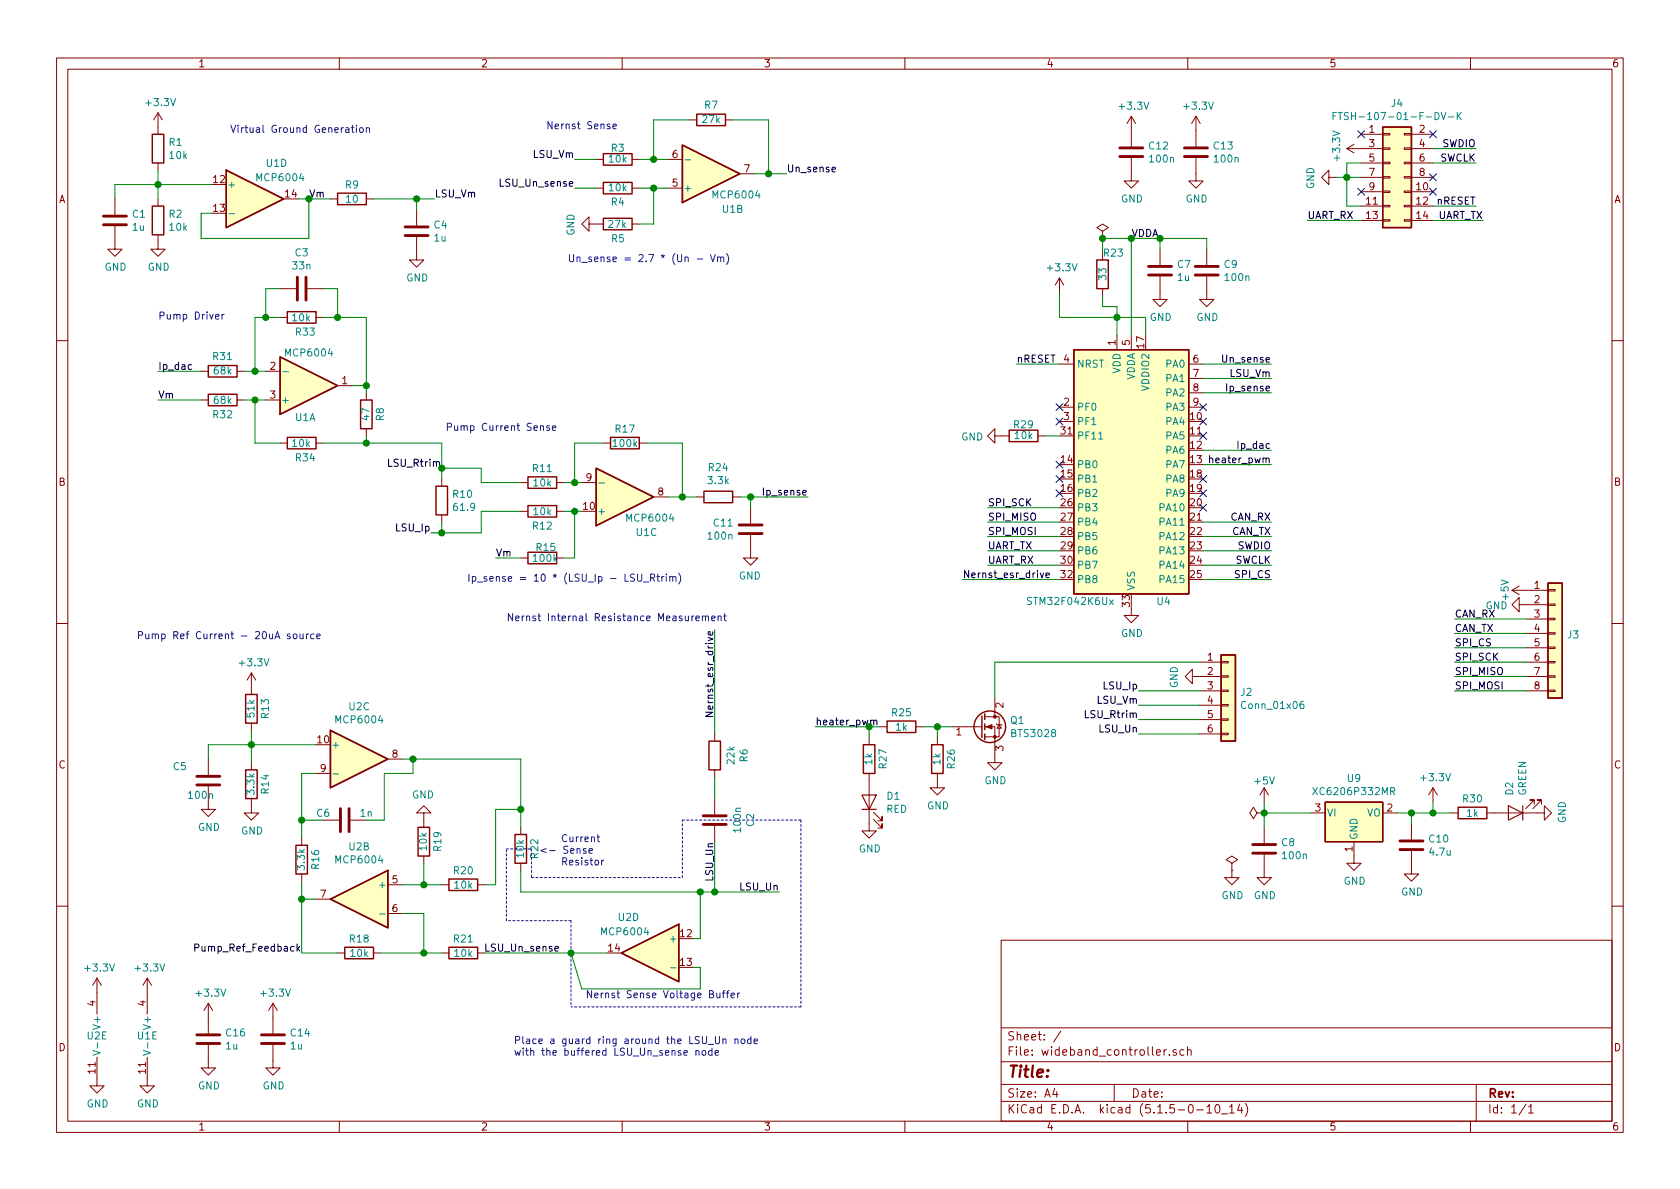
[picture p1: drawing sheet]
<svg xmlns="http://www.w3.org/2000/svg" width="297mm" height="210mm" viewBox="0 0 297 210" stroke-linecap="round" stroke-linejoin="round" font-family="sans-serif">
<g fill="none" stroke="#840000" stroke-width=".18">
<path d="M10 10.3h277v189.9h-277zM12 12.2h273v186.1h-273zM27.9 19.9v3.8M27.9 19.9l-.7 1.3M27.9 19.9l.8 1.3M60 10.3v1.9M110 10.3v1.9M160 10.3v1.9M210 10.3v1.9M260 10.3v1.9M20.3 40v4.1h1.3l-1.3 1.2-1.3-1.2h1.3M20.3 35.2v2.8"/>
<path d="M27.9 28.8v1.3M27.9 35.2v1.2M58.4 35.2h1.3M64.8 35.2h1.2M73.7 37.1v2.8M104.1 39.6v-1.3l-1.2 1.3 1.2 1.3v-1.3h2.6M105.4 33.3h1.3M105.4 28.2h1.3M111.8 33.3h1.2M111.8 28.2h1.2M111.8 39.6h1.2M118.1 33.3h2.5"/>
<path d="M118.1 28.2h2.5M121.9 21.2h1.3M128.3 21.2h1.2M130.8 30.7h2.5M200 27.9v4.1h1.3l-1.3 1.3-1.2-1.3h1.2M200 20.6v5.3M200 20.6l-.7 1.2M200 20.6l.8 1.2M211.5 27.9v4.1h1.2l-1.2 1.3-1.3-1.3h1.3M211.5 20.6l-.8 1.2M211.5 20.6v5.3M211.5 20.6l.7 1.2"/>
<path d="M234.9 31.4v-1.3l-1.2 1.3 1.2 1.2v-1.2h1.3M238.1 26.3h6.4M238.1 26.3l1.3 .7M239.4 25.5l-1.3 .8M240.7 23.7h3.8M240.7 33.9h3.8M240.7 36.4h3.8M240.7 39h3.8M240.7 28.8h3.8M240.7 31.4h3.8M244.5 36.3h1.2v.3h-1.2zM244.5 38.9h1.2v.2h-1.2z"/>
<path d="M244.5 33.8h1.2v.2h-1.2zM244.5 28.7h1.2v.3h-1.2zM244.5 26.2h1.2v.2h-1.2zM244.5 23.6h1.2v.3h-1.2zM244.5 31.2h1.2v.3h-1.2zM248.3 36.3h1.3v.3h-1.3zM248.3 38.9h1.3v.2h-1.3zM248.3 33.8h1.3v.2h-1.3zM248.3 28.7h1.3v.3h-1.3zM248.3 26.2h1.3v.2h-1.3zM248.3 23.6h1.3v.3h-1.3zM248.3 31.2h1.3v.3h-1.3z"/>
<path d="M249.6 23.7h3.8M249.6 33.9h3.8M249.6 36.4h3.8M249.6 39h3.8M249.6 26.3h3.8M249.6 28.8h3.8M249.6 31.4h3.8M27.9 41.5v2.6h1.3l-1.3 1.2-1.2-1.2h1.2M49.5 51h2.8M49.5 56.1h1.3M54.4 51h2.7M55.9 56.1h1.2"/>
<path d="M73.7 41.9v4.1h1.2l-1.2 1.2-1.3-1.2h1.3M187.3 49.1l-.7 1.3M187.3 49.1v2.6M187.3 49.1l.8 1.3M194.9 40.9l1.1-.6-1.1-.7-1 .7 1 .6v1.3M194.9 42.2h.1M194.9 51v1.3M197.5 59.3v2.5M200 59.3v2.5M205.1 48.9v4.1h1.3l-1.3 1.2-1.3-1.2h1.3M205.1 44.1v2.8M213.4 48.9v4.1h1.2l-1.2 1.2-1.3-1.2h1.3"/>
<path d="M213.4 44.1v2.8M10 60.2h2M35.6 65.7h1.2M35.6 70.7h1.2M41.9 65.7h1.3M41.9 70.7h1.3M47 65.7h2.5M47 70.7h2.5M49.5 78.4h1.3M55.9 78.4h1.2M59.7 68.2h2.5M64.8 69.5v1.2"/>
<path d="M64.8 75.8v1.3M106.7 78.4h1.2M113 78.4h1.3M175.9 77.1v-1.3l-1.3 1.3 1.3 1.3v-1.3h2.5M183.5 77.1h1.3M187.3 72h2.6M187.3 74.5h2.6M187.3 64.4h2.6M210.2 72h2.5M210.2 64.4h2.5M210.2 66.9h2.5M210.2 69.5h2.5"/>
<path d="M285 60.2h2M78.1 84.7v1.3M78.1 91.1v1.2M92.1 85.3h1.2M92.1 90.4h1.2M92.1 98.7h1.2M98.4 85.3h1.3M98.4 90.4h1.3M98.4 98.7h1.3M102.9 85.3h2.5M115.6 87.9h2.5M123.2 87.9h1.3"/>
<path d="M129.5 87.9h1.3M132.7 94.6v4.1h-1.3l1.3 1.2 1.3-1.2h-1.3M132.7 89.8v2.8M10 110.3h2M44.4 119l-.7 1.3M44.4 119v3.8M44.4 119l.8 1.3M200 107.6v1.2h1.3l-1.3 1.3-1.2-1.3h1.2M210.8 119.6v-1.2l-1.3 1.2 1.3 1.3v-1.3h5.1M212.1 117.1h3.8M215.9 119.5h1.3v.3h-1.3zM215.9 117h1.3v.2h-1.3z"/>
<path d="M267.3 104.4l1.3 .8M267.3 104.4h6.4M268.6 106.9v-1.2l-1.3 1.2 1.3 1.3v-1.3h5.1M268.6 103.6l-1.3 .8M269.9 117.1h3.8M269.9 119.6h3.8M269.9 109.5h3.8M269.9 112h3.8M269.9 114.5h3.8M273.7 117h1.3v.2h-1.3zM273.7 119.5h1.3v.3h-1.3zM273.7 114.4h1.3v.3h-1.3z"/>
<path d="M273.7 109.3h1.3v.3h-1.3zM273.7 106.8h1.3v.3h-1.3zM273.7 104.3h1.3v.2h-1.3zM273.7 111.9h1.3v.2h-1.3zM285 110.3h2M36.8 139.1v4h1.3l-1.3 1.3-1.2-1.3h1.2M36.8 134.2v2.8M44.4 127.9v1.3M44.4 134.9v1.2M55.9 136.8h2.5M68.6 134.2h2.5M126.4 129.8v1.3"/>
<path d="M126.4 136.1v1.3M153.7 136.8v10.1h1.2l-1.2 1.3-1.3-1.3h1.3M153.7 130.4v1.3M155.6 128.5h1.2M161.9 128.5h1.3M165.7 136.8v2.5h1.3l-1.3 1.3-1.2-1.3h1.2M165.7 130.4v1.3M168.3 128.5h5.3M174.1 128.5h1.8v6.4h1.3l-1.3 1.2-1.3-1.2h1.3M174.1 126.7h2.6v3.6h-2.6M175.9 123.4v3.3M176.1 128l.2 .1h.7l.2 .2"/>
<path d="M176.7 128.1l.3 .7h-.7zM212.1 122.2h3.8M212.1 124.7h3.8M212.1 127.2h3.8M212.1 129.8h3.8M215.9 127.1h1.3v.3h-1.3zM215.9 129.7h1.3v.2h-1.3zM215.9 124.6h1.3v.2h-1.3zM215.9 122h1.3v.3h-1.3zM223.5 139.3l-.7 1.3M223.5 139.3v2.6M223.5 139.3l.8 1.3"/>
<path d="M253.4 139.3l-.8 1.3M253.4 139.3v2.6M253.4 139.3l.7 1.3M269.9 122.2h3.8M273.7 122h1.3v.3h-1.3zM44.4 141.2v2.6h1.3l-1.3 1.2-1.2-1.2h1.2M53.3 148.2v1.3M53.3 154.6v1.2M55.9 159h2.5M57.1 145h2.8M62 145h2.8M68.6 156.5h2.5"/>
<path d="M74.9 143.8h1.3l-1.3-1.3-1.2 1.3h1.2v2.5M74.9 151.4v1.2M78.1 156.5h1.3M84.5 156.5h1.2M92.1 146.3v1.3M92.1 152.6v1.3M126.4 141.2v2.8M126.4 146v2.8M154.4 144.9l1.6 1.5v-.7v.7h-.8M154.4 143.6l1.6 1.6v-.8v.8h-.8M217.8 152.6l1-.6-1-.6-1 .6 1 .6v1.3M217.8 153.9h.1"/>
<path d="M217.8 153.9v1.3h1.3l-1.3 1.3-1.3-1.3h1.3M222.2 143.8l-.6-1.1-.6 1.1 .6 1 .6-1h1.3M223.5 143.8h.1M223.5 151.1v4.1h1.3l-1.3 1.3-1.3-1.3h1.3M223.5 146.3v2.8M231.8 143.8h2.5M239.4 148.8v3.8h1.3l-1.3 1.3-1.3-1.3h1.3M244.5 143.8h2.5M249.6 150.5v4.1h1.2l-1.2 1.2-1.3-1.2h1.3M249.6 145.7v2.8M256.5 143.8h1.3M262.9 143.8h10.1v-1.3l1.3 1.3-1.3 1.2v-1.2"/>
<path d="M271.3 142.2v-.7h-.8h.8l-1.6 1.5M272.5 142.2v-.7h-.7h.7l-1.5 1.5M10 160.2h2M17.1 173l-.7 1.2M17.1 173v6.3M17.1 173l.8 1.2M26 173v6.3M26 173l-.7 1.2M26 173l.8 1.2M36.8 177.4v5.3M36.8 177.4l-.7 1.3M36.8 177.4l.8 1.3"/>
<path d="M48.3 177.4v5.3M48.3 177.4l-.8 1.3M48.3 177.4l.7 1.3M59.7 168.5h1.3M66 168.5h1.3M68.6 161.5h2.5M78.1 168.5h1.3M84.5 168.5h1.2M177 166.3h108v32h-108zM285 160.2h2M17.1 186.9v5.1h1.3l-1.3 1.3-1.2-1.3h1.2M26 186.9v5.1h1.3l-1.3 1.3-1.2-1.3h1.2"/>
<path d="M36.8 184.8v4h1.3l-1.3 1.3-1.2-1.3h1.2M48.3 184.8v4h1.2l-1.2 1.3-1.3-1.3h1.3M60 198.3v1.9M110 198.3v1.9M160 198.3v1.9M177 194.8h108M177 191.8h108M177 187.8h108M177 181.8h108M186.5 192.5l-.4 1h1M186.8 193v1M187.6 182.3l-1.3 2"/>
<path d="M197 191.8v3M205.8 185.6v1M206.2 185.6l-.4 .3M206.8 186.5v.1M208 185.7a.37 .37 0 0 0-.6 .1l.1 .2 .5 .2 .1 .1-.3 .3-.4-.1M209.3 185.7l-.4-.1-.3 .3 .1 .6 .2 .1 .4-.1M210 185.7a.37 .37 0 0 1 .6 .1v.8M210 185.1v1.5M210 198.3v1.9M211.6 196.3h1.2M213.4 195.8l.4-.5v1.5M213.4 196.8h.8"/>
<path d="M215 195.4l.3-.1a.94 .94 0 0 1 0 1.5 .8 .8 0 0 1-.6-.6 .8 .8 0 0 1 .3-.8zM216 197h1.1M217.4 195.8l.4-.5v1.5M217.4 196.8h.8M219.2 195.2l-.4 1.1h.9M219.5 195.8v1M220.2 195.1a1.71 1.71 0 0 1 0 2.3M260 198.3v1.9M261 191.8v6.5M269.8 195.2l-1.2 2M270.3 195.8l.4-.5v1.5M270.3 196.8h.8"/>
</g>
<g fill="none" stroke="#008484" stroke-width=".18">
<path d="M236.3 19.9h-.6v1.3M236.6 19.9h.7M237 19.9v1.3M238.4 20l-.5-.1-.2 .1v.4l.6 .2 .1 .3-.2 .3-.5-.1M257.7 19.9v1.3M258.4 19.9l-.7 .7M40.5 37.8h1M121.1 28.3h1M235.7 20.5h.4M256.1 20.7h.9M257.8 20.4l.6 .8M50 65.7h1"/>
<path d="M194.3 77.6h.7M105.9 85.4h1M196.2 106.1l.6 .8M196.8 106.1l-.6 .8M58.9 136.8h1M230.5 124l-.4 .1a.87 .87 0 0 0 0 1.2l.4-.1v-.6l-.4-.1-.3 .3M232.1 139.3l.8 1.2M232.9 139.3l-.8 1.2M245.9 139.9l.7-.1v-.4l-.2-.1h-.5v1.2M246.2 139.9l.4 .6M67.1 161.6h1M118.5 171.1h1"/>
<path d="M16.4 185.7l1.3 .5-1.3 .4M17.2 184.4v.9M25.3 185.7l1.3 .5-1.3 .4M26.1 184.4v.9"/>
</g>
<g fill="none" stroke="#840000" stroke-width=".25">
<path d="M26.9 36.4h2.1v5.1h-2.1zM26.9 23.7h2.1v5.1h-2.1zM40 30.1l10.2 5.1-10.2 5.1zM59.7 34.2h5.1v2h-5.1zM106.7 32.3h5.1v2h-5.1zM106.7 27.2h5.1v2h-5.1zM106.7 38.6h5.1v2h-5.1zM120.6 25.6l10.2 5.1-10.2 5.1zM123.2 20.2h5.1v2h-5.1zM244.5 22.5h5.1v17.8h-5.1zM50.8 55.1h5.1v2h-5.1zM193.9 46h2.1v5h-2.1z"/>
<path d="M36.8 64.6h5.1v2.1h-5.1zM36.8 69.7h5.1v2h-5.1zM49.5 63.1l10.2 5.1-10.2 5.1zM50.8 77.3h5.1v2.1h-5.1zM63.8 70.7h2v5.1h-2zM107.9 77.3h5.1v2.1h-5.1zM178.4 76.1h5.1v2h-5.1zM189.9 61.8h20.3v43.2h-20.3zM77.1 86h2v5.1h-2zM93.3 84.3h5.1v2.1h-5.1zM93.3 89.4h5.1v2h-5.1zM93.3 97.7h5.1v2h-5.1z"/>
<path d="M105.4 82.8l10.2 5.1-10.2 5.1zM124.5 86.9h5v2h-5zM215.9 115.8h2.5v15.3h-2.5zM273.7 103.1h2.5v20.3h-2.5zM43.4 122.8h2.1v5.1h-2.1zM43.4 136.1h2.1v5.1h-2.1zM58.4 129.2l10.2 5-10.2 5.1zM125.3 131.1h2.1v5h-2.1zM152.7 131.7h2v5.1h-2zM156.8 127.5h5.1v2h-5.1zM164.7 131.7h2.1v5.1h-2.1zM173.6 126.6v3.8"/>
<path d="M174.1 126.2v1M174.1 128v1M174.1 129.8v1M52.3 149.5h2.1v5.1h-2.1zM58.4 159l10.2-5.1v10.2zM73.9 146.3h2v5.1h-2zM79.4 155.4h5.1v2.1h-5.1zM91.1 147.6h2v5h-2zM234.3 141.9h10.2v6.9h-10.2zM257.8 142.7h5.1v2.1h-5.1zM61 167.5h5v2h-5zM79.4 167.5h5.1v2h-5.1z"/>
<path d="M109.9 168.5l10.1-5.1v10.2z"/>
<circle cx="175" cy="128.5" r="2.79"/>
</g>
<g fill="none" stroke="#840000" stroke-width=".51">
<path d="M18.3 39.7h4.1M18.3 38.2h4.1M198 27.7h4.1M198 26.2h4.1M209.4 27.7h4.1M209.4 26.2h4.1M52.6 49v4.1M54.1 49v4.1M71.6 41.7h4.1M71.6 40.1h4.1M203.1 48.6h4M203.1 47.1h4"/>
<path d="M211.3 48.6h4.1M211.3 47.1h4.1M130.7 94.4h4M130.7 92.8h4M34.8 138.8h4.1M34.8 137.3h4.1M60.2 143v4.1M61.7 143v4.1M124.3 144.3h4.1M124.3 145.8h4.1M221.5 150.9h4.1M221.5 149.3h4.1"/>
<path d="M247.5 150.2h4.1M247.5 148.7h4.1M34.8 184.5h4.1M34.8 183h4.1M46.2 184.5h4.1M46.2 183h4.1"/>
</g>
<g fill="#ffffc2" stroke="#ffffc2" stroke-width=".18">
<path d="M244.5 22.5h5.1v17.8h-5.1z"/>
<path d="M58.4 129.2l10.2 5-10.2 5.1z"/>
<path d="M109.9 168.5l10.1-5.1v10.2z"/>
<path d="M58.4 159l10.2-5.1v10.2z"/>
<path d="M189.9 61.8h20.3v43.2h-20.3z"/>
<path d="M215.9 115.8h2.5v15.3h-2.5z"/>
<path d="M273.7 103.1h2.5v20.3h-2.5z"/>
<path d="M40 30.1l10.2 5.1-10.2 5.1z"/>
<path d="M105.4 82.8l10.2 5.1-10.2 5.1z"/>
<path d="M49.5 63.1l10.2 5.1-10.2 5.1z"/>
<path d="M120.6 25.6l10.2 5.1-10.2 5.1z"/>
<path d="M234.3 141.9h10.2v6.9h-10.2z"/>
</g>
<path d="M152.4 140.6h2.5l-1.2 2.5zM152.4 143.1h2.5M266.7 142.5l2.5 1.3-2.5 1.2zM269.2 142.5v2.5" fill="none" stroke="#840000" stroke-width=".2"/>
<g fill="#840000" stroke="#840000" stroke-width=".18">
<path d="M174.4 128.5l1-.4v.8z"/>
<circle cx="175.9" cy="130.3" r=".25"/>
<circle cx="175.9" cy="126.7" r=".25"/>
</g>
<path d="M89.5 150.1h4.5M94 155.2h26.6M94 150.1v5.1M120.6 145h21M120.6 155.2v-10.2M141.6 145v33M89.5 162.8v-12.7M101 162.8h-11.5M101 162.8v15.2M141.6 178h-40.6" fill="none" stroke="#0000c2" stroke-width=".18" stroke-dasharray=".4 .4"/>
<g fill="none" stroke="#008400" stroke-width=".18">
<path d="M27.9 30.1v5.1M37.5 32.6h-17.2v2.6M52.7 35.2h5.7M54.6 35.2v7h-19v-4.5h1.9M66 35.2h10.8M73.7 35.2v1.9M101.6 33.3h3.8M101.6 28.2h3.8M113 33.3h5.1M113 28.2h5.1M115.6 33.3v6.3h-2.6M121.9 21.2h-6.3v7"/>
<path d="M129.5 21.2h6.4v9.5M133.3 30.7h5.8M231.1 39h9.6M236.2 31.4h4.5M240.7 28.8h-2.6v7.6h2.6M253.4 26.3h7.6M253.4 39h8.9M253.4 36.4h7.6M253.4 28.8h7.6M49.5 56.1h-4.4v9.6M49.5 51h-2.5v5.1M57.1 56.1h7.7v13.4"/>
<path d="M57.1 51h2.6v5.1M187.3 51.7v4.4h15.3v3.2M194.9 52.3v1.9h2.6v5.1M200 42.2v17.1M205.1 42.2v1.9M213.4 44.1v-1.9h-18.5v2.5M27.9 65.7h7.7M27.9 70.7h7.7M43.2 65.7h3.8M43.2 70.7h3.8M45.1 70.7v7.7h4.4M57.1 78.4h21v6.3"/>
<path d="M62.2 68.2h2.6M64.8 77.1v1.3M106.7 78.4h-5.1v6.9M114.3 78.4h6.3v9.5M179.7 64.4h7.6M184.8 77.1h2.5M212.7 69.5h12.1M212.7 79.6h12.1M212.7 64.4h12.1M212.7 66.9h12.1M78.1 92.3v1.9M78.1 82.8h7v2.5h7"/>
<path d="M87.6 98.7h4.5M92.1 90.4h-7v3.8h-8.9M99.7 90.4h3.2M99.7 85.3h3.2M101.6 90.4v8.3h-1.9M118.1 87.9h5.1M130.8 87.9h12.1M132.7 87.9v1.9M174.6 97.4h12.7M174.6 99.9h12.7M174.6 92.3h12.7M174.6 94.9h12.7"/>
<path d="M174.6 89.8h12.7M212.7 97.4h12.1M212.7 99.9h12.1M212.7 92.3h12.1M212.7 94.9h12.1M212.7 82.2h12.1M126.4 111.4v18.4M170.2 102.5h17.1M212.1 117.1h-36.2v6.3M212.7 102.5h12.1M257.2 109.5h12.7M257.2 112h12.7"/>
<path d="M257.2 119.6h12.7M257.2 117.1h12.7M257.2 114.5h12.7M44.4 129.2v5.7M55.9 136.8h-2.6v11.4M55.9 131.7h-19.1v2.5M71.1 134.2h21v12.1M73 134.2v2.6h-5.1v8.2h-3.1M126.4 137.4v3.8M144.1 128.5h11.5M153.7 128.5v1.9M163.2 128.5h5.1"/>
<path d="M165.7 128.5v1.9M201.3 122.2h10.8M201.3 129.8h10.8M201.3 127.2h10.8M201.3 124.7h10.8M257.2 122.2h12.7M53.3 155.8v12.7h6.4M53.3 159h2.6M53.3 145h3.8M71.1 156.5h7M74.9 152.6v3.9M92.1 143.1h-4.5v13.4h-1.9"/>
<path d="M92.1 153.9v3.8h45.7M123.8 157.7v8.3h-1.2M126.4 148.8v8.9M223.5 141.9v4.4M223.5 143.8h8.3M247 143.8h9.5M249.6 143.8v1.9M253.4 141.9v1.9M67.3 168.5h10.8M71.1 161.5h3.8v7M85.7 168.5h21.6M101 168.5l1.9 6.4h20.9v-3.8h-1.2"/>
</g>
<path d="M147.1 30l.6-.1v-.3h-.4l-.2 .1 .1 .6h.5M33.9 64.5h-.4l-.2 .2 .1 .6h.5M213.9 81.1l.1-.1h.4v.8M213.9 80.6v1.2M126 111.7v.4l-.1 .2-.7-.1v-.5h.3l.1 .6M183.9 101.3l.3 .9 .3-.9M184.9 101.7l.6-.1v-.2l-.4-.1-.2 .2 .1 .6h.5M124.8 126h1.2l-1.2 .7h1.2M153.9 127.5l.2-.2 .3 .1 .1 .8M154.5 127.5l.2-.2 .3 .1v.8M34.4 167.6l.7-.1 .1-.1-.1-.3-.2-.2h-.5v1.3" fill="none" stroke="#000" stroke-width=".18"/>
<g fill="none" stroke="#0000c2" stroke-width=".18">
<path d="M62.1 22.6h.5M62.3 22.1v1.1l.3 .2M63 22.1v.2M63 22.6v.8M63.7 22.6h.3l.2 .2-.1 .6h-.3l-.2-.1zM64.8 22.7l.1-.1h.4v.8M64.8 22.6v.8M107.8 22l-.3-.1-.2 .2 .1 .2 .4 .1v.3h-.5M108.4 22.3l.6-.1-.1-.2-.3-.1-.2 .2v.6h.5M38.1 56l.6-.1v-.3h-.4l-.2 .2 .1 .6h.5M39.2 55.6v.8M39.6 55.6l-.4 .2"/>
<path d="M123.3 45.8h.9M125.6 45l.4 1.3 .5-1.3M126.9 45.6l.2-.2 .3 .1v.8M126.9 45.4v.9M127.4 45.6l.2-.2 .3 .1 .1 .8M128.4 44.8a1.4 1.4 0 0 1 0 2M95.6 75.4l.1-.1h.3l.1 .8M97.1 75.3h-.3l-.2 .2 .1 .1 .4 .2v.3h-.5M97.7 75.7l.6-.1-.1-.3h-.3l-.2 .2v.6h.5M51.3 112.2l-.3-.1-.2 .2 .1 .2 .4 .1v.3h-.5M51.9 112.2l.3-.1 .3 .2-.1 .6h-.3l-.2-.1zM53 112.1l.1 .8h.3l.2-.1"/>
<path d="M53.6 112.1v.8M54.2 112.1v.8M54.6 112.1l-.4 .2M55.5 112.2l-.3-.1-.3 .2 .1 .6h.5M56 112.5l.6-.1-.1-.2-.3-.1-.2 .2 .1 .6h.4M112.7 101.5v1.1l.3 .2 .3-.1 .2-.1v-1.1M113.8 102.9h.9M115 102.2l.6-.1 .1-.5-.2-.1h-.5v1.3M115.3 102.2l.4 .6M116.1 101.9h.5M116.3 101.5v1.1l.3 .2M117 101.9v.9"/>
<path d="M117.4 101.9l-.4 .3M117.8 101.5v.1M117.8 101.9v.9M118.4 102.1l.2-.2 .3 .1v.8M118.4 101.9v.9M118.9 102.1l.3-.2 .3 .1v.8M120 101.3a1.47 1.47 0 0 1 0 2M122.3 108.9v.9M122.7 108.9l-.3 .1-.1 .2M123 109.3l.6-.1v-.2l-.4-.1-.2 .2 .1 .6h.5M124.2 109.1l.2-.2 .3 .1v.8M124.2 108.9v.9"/>
<path d="M124.7 109.1l.2-.2 .3 .1 .1 .8M125.8 109.3l.6-.1v-.2l-.4-.1-.2 .2 .1 .6h.5M127 109.1l.2-.2 .3 .1v.8M127 108.9v.9M127.9 108.9h.5M128.1 108.5v1.1l.3 .2M103.4 148.4l.6-.1v-.2l-.4-.1-.2 .2 .1 .6h.5M103.6 150.1h-.3l-.2 .1 .1 .2 .4 .1v.3h-.5M104.1 150.5l.6-.1v-.3h-.4l-.2 .1 .1 .6h.5M104.3 152.1h.5M104.5 151.7v1.1l.3 .2M104.6 148.1l.1-.1 .4 .1v.7"/>
<path d="M104.6 148v.8M105.3 152.2l.3-.1 .2 .2-.1 .6-.3 .1-.2-.2zM105.5 148h.5M105.7 147.6v1.1l.3 .1M106.4 152.1v.9M106.8 152.1l-.4 .2M126.7 175.6l.1 .8h.3l.2-.1M127.3 175.6v.8M127.7 175.6h.5M128.2 175.2l-.3 .2v1M128.4 175.6h.5M128.9 175.2l-.3 .2v1"/>
<path d="M129.3 176l.6-.1-.1-.2-.3-.1-.2 .2v.6h.5M130.4 175.6v.8M130.8 175.6l-.3 .1-.1 .1M123 185.9l.2-.1h.3l.1 .8M123 185.8v.8M124.2 185.9l.2-.1 .3 .1 .1 .5-.1 .2h-.3l-.2-.1zM125.9 185.8h-.4l-.2 .2 .1 .6h.5M125.9 185.3v1.3M126.4 186.2l.6-.1v-.3h-.4l-.2 .1 .1 .7h.5M126.5 183.3v1l.2 .3 .4-.1 .1-.2v-1M127.8 183.8l.2-.1 .3 .1 .1 .8M127.8 183.7v.9"/>
<path d="M129.9 183.8l.2-.1 .3 .1 .1 .8M129.9 183.7v.9M131.1 183.8l.3-.1 .3 .2-.1 .6-.3 .1-.3-.3zM132.8 183.8l-.4-.1-.2 .2 .1 .6h.5M132.8 183.3v1.3M133.3 184.1l.6-.1v-.2l-.4-.1-.2 .2 .1 .6h.5"/>
</g>
<g fill="#008400" stroke="#008400" stroke-width=".25">
<circle cx="74.9" cy="168.5" r=".51"/>
<circle cx="135.9" cy="30.7" r=".51"/>
<circle cx="64.8" cy="68.2" r=".51"/>
<circle cx="45.1" cy="65.7" r=".51"/>
<circle cx="101" cy="168.5" r=".51"/>
<circle cx="123.8" cy="157.7" r=".51"/>
<circle cx="126.4" cy="157.7" r=".51"/>
<circle cx="64.8" cy="78.4" r=".51"/>
<circle cx="78.1" cy="82.8" r=".51"/>
<circle cx="45.1" cy="70.7" r=".51"/>
<circle cx="92.1" cy="143.1" r=".51"/>
<circle cx="205.1" cy="42.2" r=".51"/>
<circle cx="73" cy="134.2" r=".51"/>
<circle cx="47" cy="56.1" r=".51"/>
<circle cx="53.3" cy="145" r=".51"/>
<circle cx="53.3" cy="159" r=".51"/>
<circle cx="115.6" cy="33.3" r=".51"/>
<circle cx="59.7" cy="56.1" r=".51"/>
<circle cx="44.5" cy="131.7" r=".51"/>
<circle cx="54.6" cy="35.2" r=".51"/>
<circle cx="115.6" cy="28.2" r=".51"/>
<circle cx="253.4" cy="143.8" r=".51"/>
<circle cx="101.6" cy="90.4" r=".51"/>
<circle cx="165.7" cy="128.5" r=".51"/>
<circle cx="194.9" cy="42.2" r=".51"/>
<circle cx="74.9" cy="156.5" r=".51"/>
<circle cx="73.7" cy="35.2" r=".51"/>
<circle cx="27.9" cy="32.6" r=".51"/>
<circle cx="200" cy="42.2" r=".51"/>
<circle cx="101.6" cy="85.3" r=".51"/>
<circle cx="197.5" cy="56.1" r=".51"/>
<circle cx="132.7" cy="87.9" r=".51"/>
<circle cx="249.6" cy="143.8" r=".51"/>
<circle cx="238.1" cy="31.4" r=".51"/>
<circle cx="223.5" cy="143.8" r=".51"/>
<circle cx="78.1" cy="94.2" r=".51"/>
<circle cx="120.7" cy="87.9" r=".51"/>
</g>
<g fill="none" stroke="#000084" stroke-width=".18">
<path d="M240.1 23.1l1.2 1.3M240.1 33.3l1.2 1.2M241.3 33.3l-1.2 1.2M241.3 23.1l-1.2 1.3M252.8 33.3l1.2 1.2M252.8 23.1l1.2 1.3M252.8 30.8l1.2 1.2M254 33.3l-1.2 1.2M254 23.1l-1.2 1.3M254 30.8l-1.2 1.2M186.7 71.4l1.2 1.2M186.7 73.9l1.2 1.3"/>
<path d="M187.9 71.4l-1.2 1.2M187.9 73.9l-1.2 1.3M212.1 76.5l1.2 1.2M212.1 73.9l1.2 1.3M212.1 71.4l1.2 1.2M213.3 76.5l-1.2 1.2M213.3 73.9l-1.2 1.3M213.3 71.4l-1.2 1.2M186.7 86.6l1.2 1.3M186.7 84.1l1.2 1.2M186.7 81.6l1.2 1.2M187.9 86.6l-1.2 1.3"/>
<path d="M187.9 84.1l-1.2 1.2M187.9 81.6l-1.2 1.2M212.1 86.6l1.2 1.3M212.1 89.2l1.2 1.2M212.1 84.1l1.2 1.2M213.3 86.6l-1.2 1.3M213.3 89.2l-1.2 1.2M213.3 84.1l-1.2 1.2"/>
</g>
<text font-size="2.8" fill="#840000" x="178" y="190.5">Title:</text>
<g font-size="2.1" fill="#840000">
<text x="178" y="184">Sheet: /</text>
<text x="178" y="186.7">File: wideband_controller.sch</text>
<text x="178" y="196.9">KiCad E.D.A. kicad (5.1.5-0-10_14)</text>
<text x="178" y="194.1">Size: A4</text>
<text x="200" y="194.1">Date:</text>
<text x="263" y="194.1">Rev:</text>
<text x="263" y="196.9">Id: 1/1</text>
</g>
<g font-size="1.8" fill="#840000">
<text x="35" y="11.9">1</text>
<text x="85" y="11.9">2</text>
<text x="135" y="11.9">3</text>
<text x="185" y="11.9">4</text>
<text x="235" y="11.9">5</text>
<text x="285" y="11.9">6</text>
<text x="242.1" y="23.5">1</text>
<text x="251" y="23.5">2</text>
<text x="118.9" y="27.9">6</text>
<text x="242.1" y="26">3</text>
<text x="242.1" y="28.6">5</text>
<text x="251" y="26">4</text>
<text x="251" y="28.6">6</text>
<text x="10.4" y="35.9">A</text>
<text x="37.8" y="32.4">12</text>
<text x="50.5" y="34.9">14</text>
<text x="118.9" y="33">5</text>
<text x="131.6" y="30.5">7</text>
<text x="242.1" y="31.1">7</text>
<text x="242.1" y="33.6">9</text>
<text x="250.5" y="33.6">10</text>
<text x="251" y="31.1">8</text>
<text x="285.4" y="35.9">A</text>
<text x="37.8" y="37.5">13</text>
<text x="241.6" y="36.2">11</text>
<text x="241.6" y="38.7">13</text>
<text x="250.5" y="36.2">12</text>
<text x="250.5" y="38.7">14</text>
<text x="47.8" y="65.4">2</text>
<text x="188.1" y="64.1">4</text>
<text x="197.2" y="61.1" transform="rotate(-90 197.2 61.1)">1</text>
<text x="199.8" y="61.1" transform="rotate(-90 199.8 61.1)">5</text>
<text x="202.3" y="61.5" transform="rotate(-90 202.3 61.5)">17</text>
<text x="211" y="64.1">6</text>
<text x="47.8" y="70.5">3</text>
<text x="60.5" y="67.9">1</text>
<text x="188.1" y="71.7">2</text>
<text x="211" y="66.7">7</text>
<text x="211" y="69.2">8</text>
<text x="211" y="71.7">9</text>
<text x="187.6" y="76.8">31</text>
<text x="188.1" y="74.3">3</text>
<text x="210.5" y="74.3">10</text>
<text x="210.5" y="76.8">11</text>
<text x="187.6" y="81.9">14</text>
<text x="210.5" y="79.4">12</text>
<text x="210.5" y="81.9">13</text>
<text x="10.4" y="85.9">B</text>
<text x="103.7" y="85.1">9</text>
<text x="116.4" y="87.6">8</text>
<text x="187.6" y="84.4">15</text>
<text x="187.6" y="87">16</text>
<text x="187.6" y="89.5">26</text>
<text x="210.5" y="84.4">18</text>
<text x="210.5" y="87">19</text>
<text x="210.5" y="89.5">20</text>
<text x="285.4" y="85.9">B</text>
<text x="103.2" y="90.2">10</text>
<text x="187.6" y="92.1">27</text>
<text x="187.6" y="94.6">28</text>
<text x="210.5" y="92.1">21</text>
<text x="210.5" y="94.6">22</text>
<text x="187.6" y="97.1">29</text>
<text x="187.6" y="99.7">30</text>
<text x="210.5" y="97.1">23</text>
<text x="210.5" y="99.7">24</text>
<text x="187.6" y="102.2">32</text>
<text x="199.8" y="107.3" transform="rotate(-90 199.8 107.3)">33</text>
<text x="210.5" y="102.2">25</text>
<text x="271.3" y="104.1">1</text>
<text x="271.3" y="106.7">2</text>
<text x="271.3" y="109.2">3</text>
<text x="271.3" y="111.8">4</text>
<text x="213.5" y="116.8">1</text>
<text x="213.5" y="119.4">2</text>
<text x="271.3" y="114.3">5</text>
<text x="271.3" y="116.8">6</text>
<text x="271.3" y="119.4">7</text>
<text x="177.4" y="125.2" transform="rotate(-90 177.4 125.2)">2</text>
<text x="213.5" y="121.9">3</text>
<text x="213.5" y="124.5">4</text>
<text x="271.3" y="121.9">8</text>
<text x="56.2" y="131.4">10</text>
<text x="169.1" y="130">1</text>
<text x="213.5" y="127">5</text>
<text x="213.5" y="129.5">6</text>
<text x="10.4" y="135.9">C</text>
<text x="56.7" y="136.5">9</text>
<text x="69.4" y="134">8</text>
<text x="177.4" y="132.8" transform="rotate(-90 177.4 132.8)">3</text>
<text x="285.4" y="135.9">C</text>
<text x="232.6" y="143.5">3</text>
<text x="245.3" y="143.5">2</text>
<text x="239.1" y="150.6" transform="rotate(-90 239.1 150.6)">1</text>
<text x="56.7" y="158.7">7</text>
<text x="69.4" y="156.2">5</text>
<text x="69.4" y="161.3">6</text>
<text x="120.3" y="165.7">12</text>
<text x="107.6" y="168.3">14</text>
<text x="120.3" y="170.8">13</text>
<text x="16.9" y="177.9" transform="rotate(-90 16.9 177.9)">4</text>
<text x="25.8" y="177.9" transform="rotate(-90 25.8 177.9)">4</text>
<text x="10.4" y="185.9">D</text>
<text x="285.4" y="185.9">D</text>
<text x="16.9" y="189.8" transform="rotate(-90 16.9 189.8)">11</text>
<text x="25.8" y="189.8" transform="rotate(-90 25.8 189.8)">11</text>
<text x="35" y="199.9">1</text>
<text x="85" y="199.9">2</text>
<text x="135" y="199.9">3</text>
<text x="185" y="199.9">4</text>
<text x="235" y="199.9">5</text>
<text x="285" y="199.9">6</text>
</g>
<g font-size="1.8" fill="#008484">
<text x="26" y="18.8">+3.3V</text>
<text x="124.3" y="21.8">27k</text>
<text x="124.6" y="19.2">R7</text>
<text x="198.1" y="19.4">+3.3V</text>
<text x="209.5" y="19.4">+3.3V</text>
<text x="238.4" y="21.2">FTSH-107-01-F-DV-K</text>
<text x="246" y="18.9">J4</text>
<text x="29.9" y="25.8">R1</text>
<text x="30" y="28.1">10k</text>
<text x="47.1" y="29.5">U1D</text>
<text x="107.7" y="28.7">10k</text>
<text x="108.1" y="26.8">R3</text>
<text x="203.2" y="26.4">C12</text>
<text x="203.4" y="28.7">100n</text>
<text x="214.7" y="26.4">C13</text>
<text x="214.8" y="28.7">100n</text>
<text x="237" y="28.2" transform="rotate(-90 237 28.2)">+3.3V</text>
<text x="40.1" y="33.3">+</text>
<text x="45.6" y="32">MCP6004</text>
<text x="61.1" y="33.3">R9</text>
<text x="61.3" y="35.9">10</text>
<text x="107.7" y="33.8">10k</text>
<text x="120.8" y="33.9">+</text>
<text x="126.2" y="35.1">MCP6004</text>
<text x="198.2" y="35.8">GND</text>
<text x="209.6" y="35.8">GND</text>
<text x="232.4" y="33.4" transform="rotate(-90 232.4 33.4)">GND</text>
<text x="23.4" y="38.5">C1</text>
<text x="23.5" y="40.8">1u</text>
<text x="29.9" y="38.5">R2</text>
<text x="30" y="40.8">10k</text>
<text x="76.8" y="40.4">C4</text>
<text x="101.6" y="41.7" transform="rotate(-90 101.6 41.7)">GND</text>
<text x="107.6" y="40.3">27k</text>
<text x="108.1" y="36.4">R4</text>
<text x="127.8" y="37.6">U1B</text>
<text x="18.5" y="47.9">GND</text>
<text x="26.1" y="47.9">GND</text>
<text x="51.8" y="47.6">33n</text>
<text x="52.2" y="45.3">C3</text>
<text x="76.8" y="42.7">1u</text>
<text x="108.2" y="42.8">R5</text>
<text x="185.4" y="48">+3.3V</text>
<text x="195.2" y="45.4">R23</text>
<text x="208.2" y="47.4">C7</text>
<text x="216.5" y="47.4">C9</text>
<text x="71.8" y="49.8">GND</text>
<text x="195.6" y="49.4" transform="rotate(-90 195.6 49.4)">33</text>
<text x="208.3" y="49.7">1u</text>
<text x="216.7" y="49.7">100n</text>
<text x="51.8" y="56.8">10k</text>
<text x="52.3" y="59.4">R33</text>
<text x="203.3" y="56.8">GND</text>
<text x="211.5" y="56.8">GND</text>
<text x="37.7" y="63.7">R31</text>
<text x="50.7" y="63">MCP6004</text>
<text x="190.4" y="65">NRST</text>
<text x="206.2" y="65">PA0</text>
<text x="37.9" y="66.2">68k</text>
<text x="37.9" y="71.4">68k</text>
<text x="49.7" y="71.4">+</text>
<text x="198.1" y="66.1" transform="rotate(-90 198.1 66.1)">VDD</text>
<text x="200.7" y="67.4" transform="rotate(-90 200.7 67.4)">VDDA</text>
<text x="203.2" y="68.9" transform="rotate(-90 203.2 68.9)">VDDIO2</text>
<text x="206.2" y="67.6">PA1</text>
<text x="206.2" y="70.1">PA2</text>
<text x="37.7" y="74">R32</text>
<text x="52.2" y="74.5">U1A</text>
<text x="65.3" y="74.2" transform="rotate(-90 65.3 74.2)">47</text>
<text x="67.9" y="74.4" transform="rotate(-90 67.9 74.4)">R8</text>
<text x="108.9" y="76.5">R17</text>
<text x="170" y="77.9">GND</text>
<text x="179.3" y="75.7">R29</text>
<text x="179.5" y="77.6">10k</text>
<text x="190.4" y="72.6">PF0</text>
<text x="190.4" y="75.2">PF1</text>
<text x="190.4" y="77.7">PF11</text>
<text x="206.2" y="75.2">PA4</text>
<text x="206.2" y="77.7">PA5</text>
<text x="206.2" y="72.6">PA3</text>
<text x="51.8" y="79">10k</text>
<text x="52.3" y="81.6">R34</text>
<text x="94.3" y="83.5">R11</text>
<text x="108.5" y="79">100k</text>
<text x="125.3" y="83.3">R24</text>
<text x="190.4" y="82.8">PB0</text>
<text x="206.2" y="80.3">PA6</text>
<text x="206.2" y="82.8">PA7</text>
<text x="80.2" y="88">R10</text>
<text x="94.4" y="86">10k</text>
<text x="125.3" y="85.6">3.3k</text>
<text x="190.4" y="85.3">PB1</text>
<text x="190.4" y="87.9">PB2</text>
<text x="206.2" y="85.3">PA8</text>
<text x="206.2" y="87.9">PA9</text>
<text x="80.3" y="90.3">61.9</text>
<text x="94.3" y="93.6">R12</text>
<text x="94.4" y="91.1">10k</text>
<text x="105.5" y="91.1">+</text>
<text x="111" y="92.2">MCP6004</text>
<text x="112.5" y="94.8">U1C</text>
<text x="125.3" y="95.4">100n</text>
<text x="126.2" y="93.1">C11</text>
<text x="190.4" y="90.4">PB3</text>
<text x="190.4" y="93">PB4</text>
<text x="190.4" y="95.5">PB5</text>
<text x="205.3" y="90.4">PA10</text>
<text x="205.3" y="93">PA11</text>
<text x="205.3" y="95.5">PA12</text>
<text x="94.4" y="99.4">100k</text>
<text x="94.9" y="97.5">R15</text>
<text x="190.4" y="98">PB6</text>
<text x="190.4" y="100.6">PB7</text>
<text x="205.3" y="98">PA13</text>
<text x="205.3" y="100.6">PA14</text>
<text x="130.6" y="102.5">GND</text>
<text x="182.1" y="107">STM32F042K6Ux</text>
<text x="190.4" y="103.1">PB8</text>
<text x="200.7" y="104.5" transform="rotate(-90 200.7 104.5)">VSS</text>
<text x="204.6" y="107">U4</text>
<text x="205.3" y="103.1">PA15</text>
<text x="262.7" y="107.7">GND</text>
<text x="266.8" y="106" transform="rotate(-90 266.8 106)">+5V</text>
<text x="198.2" y="112.6">GND</text>
<text x="277.2" y="112.9">J3</text>
<text x="42.5" y="117.8">+3.3V</text>
<text x="61.7" y="125.6">U2C</text>
<text x="208.3" y="121.7" transform="rotate(-90 208.3 121.7)">GND</text>
<text x="219.4" y="123.1">J2</text>
<text x="219.8" y="125.4">Conn_01x06</text>
<text x="45" y="126.8" transform="rotate(-90 45 126.8)">51k</text>
<text x="47.5" y="127" transform="rotate(-90 47.5 127)">R13</text>
<text x="59.6" y="127.9">MCP6004</text>
<text x="157.8" y="126.7">R25</text>
<text x="158.4" y="129.2">1k</text>
<text x="178.7" y="128">Q1</text>
<text x="179" y="130.3">BTS3028</text>
<text x="30.7" y="136.2">C5</text>
<text x="58.5" y="132.3">+</text>
<text x="129.9" y="135.1" transform="rotate(-90 129.9 135.1)">22k</text>
<text x="132.2" y="134.7" transform="rotate(-90 132.2 134.7)">R6</text>
<text x="154.2" y="135.2" transform="rotate(-90 154.2 135.2)">1k</text>
<text x="156.8" y="135.9" transform="rotate(-90 156.8 135.9)">R27</text>
<text x="166.3" y="135.2" transform="rotate(-90 166.3 135.2)">1k</text>
<text x="168.8" y="135.9" transform="rotate(-90 168.8 135.9)">R26</text>
<text x="33.5" y="141.3">100n</text>
<text x="45" y="140.4" transform="rotate(-90 45 140.4)">3.3k</text>
<text x="47.5" y="140.3" transform="rotate(-90 47.5 140.3)">R14</text>
<text x="72.8" y="141.2">GND</text>
<text x="156.7" y="143.7">RED</text>
<text x="156.8" y="141.4">D1</text>
<text x="163.9" y="143.1">GND</text>
<text x="174.1" y="138.7">GND</text>
<text x="221.9" y="138.7">+5V</text>
<text x="232.8" y="140.6">XC6206P332MR</text>
<text x="238.3" y="138.3">U9</text>
<text x="251.4" y="138.1">+3.3V</text>
<text x="258.7" y="141.9">R30</text>
<text x="267.5" y="140.6" transform="rotate(-90 267.5 140.6)">D2</text>
<text x="269.8" y="140.8" transform="rotate(-90 269.8 140.8)">GREEN</text>
<text x="35" y="146.9">GND</text>
<text x="42.6" y="147.6">GND</text>
<text x="56" y="144.4">C6</text>
<text x="63.8" y="144.4">1n</text>
<text x="131" y="147" transform="rotate(-90 131 147)">100n</text>
<text x="133.3" y="146.1" transform="rotate(-90 133.3 146.1)">C2</text>
<text x="226.6" y="149.6">C8</text>
<text x="234.6" y="144.4">VI</text>
<text x="240" y="148.6" transform="rotate(-90 240 148.6)">GND</text>
<text x="241.7" y="144.4">VO</text>
<text x="252.8" y="149">C10</text>
<text x="259.4" y="144.4">1k</text>
<text x="276.9" y="145.6" transform="rotate(-90 276.9 145.6)">GND</text>
<text x="53.9" y="153.7" transform="rotate(-90 53.9 153.7)">3.3k</text>
<text x="56.4" y="153.6" transform="rotate(-90 56.4 153.6)">R16</text>
<text x="59.6" y="152.7">MCP6004</text>
<text x="61.7" y="150.4">U2B</text>
<text x="75.5" y="150.3" transform="rotate(-90 75.5 150.3)">10k</text>
<text x="78" y="150.5" transform="rotate(-90 78 150.5)">R19</text>
<text x="80.3" y="154.6">R20</text>
<text x="92.6" y="151.6" transform="rotate(-90 92.6 151.6)">10k</text>
<text x="95.2" y="151.7" transform="rotate(-90 95.2 151.7)">R22</text>
<text x="151.8" y="150.7">GND</text>
<text x="226.9" y="151.9">100n</text>
<text x="252.9" y="151.3">4.7u</text>
<text x="67.4" y="157.1">+</text>
<text x="80.4" y="157.1">10k</text>
<text x="216" y="159">GND</text>
<text x="221.7" y="159">GND</text>
<text x="237.6" y="156.5">GND</text>
<text x="247.7" y="158.4">GND</text>
<text x="61.9" y="166.7">R18</text>
<text x="80.3" y="166.7">R21</text>
<text x="106.6" y="165.4">MCP6004</text>
<text x="109.4" y="162.9">U2D</text>
<text x="118.8" y="166.6">+</text>
<text x="15.2" y="171.8">+3.3V</text>
<text x="24.1" y="171.8">+3.3V</text>
<text x="62" y="169.2">10k</text>
<text x="80.4" y="169.2">10k</text>
<text x="34.9" y="176.2">+3.3V</text>
<text x="46.3" y="176.2">+3.3V</text>
<text x="15.4" y="183.8">U2E</text>
<text x="17.8" y="181.7" transform="rotate(-90 17.8 181.7)">V+</text>
<text x="24.3" y="183.8">U1E</text>
<text x="26.7" y="181.7" transform="rotate(-90 26.7 181.7)">V+</text>
<text x="40" y="185.6">1u</text>
<text x="40" y="183.3">C16</text>
<text x="51.4" y="185.6">1u</text>
<text x="51.5" y="183.3">C14</text>
<text x="15.3" y="195.8">GND</text>
<text x="24.2" y="195.8">GND</text>
<text x="35" y="192.7">GND</text>
<text x="46.4" y="192.7">GND</text>
</g>
<g font-size="1.8" fill="#0000c2">
<text x="40.6" y="23.5">Virtual Ground Generation</text>
<text x="96.5" y="22.9">Nernst Sense</text>
<text x="100.3" y="46.3">Un_sense = 2.7 * (Un - Vm)</text>
<text x="27.9" y="56.5">Pump Driver</text>
<text x="78.7" y="76.2">Pump Current Sense</text>
<text x="82.5" y="102.9">Ip_sense = 10 * (LSU_Ip - LSU_Rtrim)</text>
<text x="24.1" y="113">Pump Ref Current - 20uA source</text>
<text x="89.5" y="109.8">Nernst Internal Resistance Measurement</text>
<text x="97.2" y="148.9">Current</text>
<text x="95.2" y="151">&lt;- Sense</text>
<text x="97.2" y="153">Resistor</text>
<text x="103.5" y="176.5">Nernst Sense Voltage Buffer</text>
<text x="90.8" y="184.6">Place a guard ring around the LSU_Un node</text>
<text x="90.8" y="186.7">with the buffered LSU_Un_sense node</text>
</g>
<g font-size="1.8">
<text x="94.3" y="27.9">LSU_Vm</text>
<text x="254.5" y="28.6">SWCLK</text>
<text x="255" y="26">SWDIO</text>
<text x="54.6" y="34.9">Vm</text>
<text x="76.8" y="34.9">LSU_Vm</text>
<text x="88.7" y="33">LSU_Un_sense</text>
<text x="139.1" y="30.5">Un_sense</text>
<text x="200" y="41.9">VDDA</text>
<text x="231.1" y="38.7">UART_RX</text>
<text x="254" y="36.2">nRESET</text>
<text x="254.1" y="38.7">UART_TX</text>
<text x="27.9" y="65.4">Ip_dac</text>
<text x="179.7" y="64.1">nRESET</text>
<text x="216.4" y="64.1">Un_sense</text>
<text x="27.9" y="70.5">Vm</text>
<text x="217.2" y="69.2">Ip_sense</text>
<text x="217.5" y="66.7">LSU_Vm</text>
<text x="69" y="82.5">LSU_Rtrim</text>
<text x="214.5" y="81.9">heater_pwm</text>
<text x="219.2" y="79.4">Ip_dac</text>
<text x="135.3" y="87.6">Ip_sense</text>
<text x="174.6" y="89.5">SPI_SCK</text>
<text x="70.1" y="94">LSU_Ip</text>
<text x="174.6" y="94.6">SPI_MOSI</text>
<text x="174.6" y="92.1">SPI_MISO</text>
<text x="217.5" y="92.1">CAN_RX</text>
<text x="217.7" y="94.6">CAN_TX</text>
<text x="87.6" y="98.4">Vm</text>
<text x="174.6" y="97.1">UART_TX</text>
<text x="174.6" y="99.7">UART_RX</text>
<text x="218.3" y="99.7">SWCLK</text>
<text x="218.8" y="97.1">SWDIO</text>
<text x="170.2" y="102.2">Nernst_esr_drive</text>
<text x="218.5" y="102.2">SPI_CS</text>
<text x="257.2" y="111.8">CAN_TX</text>
<text x="257.2" y="109.2">CAN_RX</text>
<text x="257.2" y="119.4">SPI_MISO</text>
<text x="257.2" y="116.8">SPI_SCK</text>
<text x="257.2" y="114.3">SPI_CS</text>
<text x="126.1" y="125.8" transform="rotate(-90 126.1 125.8)">Nernst_esr_drive</text>
<text x="194" y="124.5">LSU_Vm</text>
<text x="195.2" y="121.9">LSU_Ip</text>
<text x="257.2" y="121.9">SPI_MOSI</text>
<text x="192.2" y="127">LSU_Rtrim</text>
<text x="194.4" y="129.5">LSU_Un</text>
<text x="126.1" y="155.7" transform="rotate(-90 126.1 155.7)">LSU_Un</text>
<text x="130.9" y="157.5">LSU_Un</text>
<text x="35.5" y="168.3">Pump_Ref_Feedback</text>
<text x="86.2" y="168.3">LSU_Un_sense</text>
</g>
<text font-size="1.8" fill="#008400" x="144.1" y="128.3">heater_pwm</text>
</svg>
